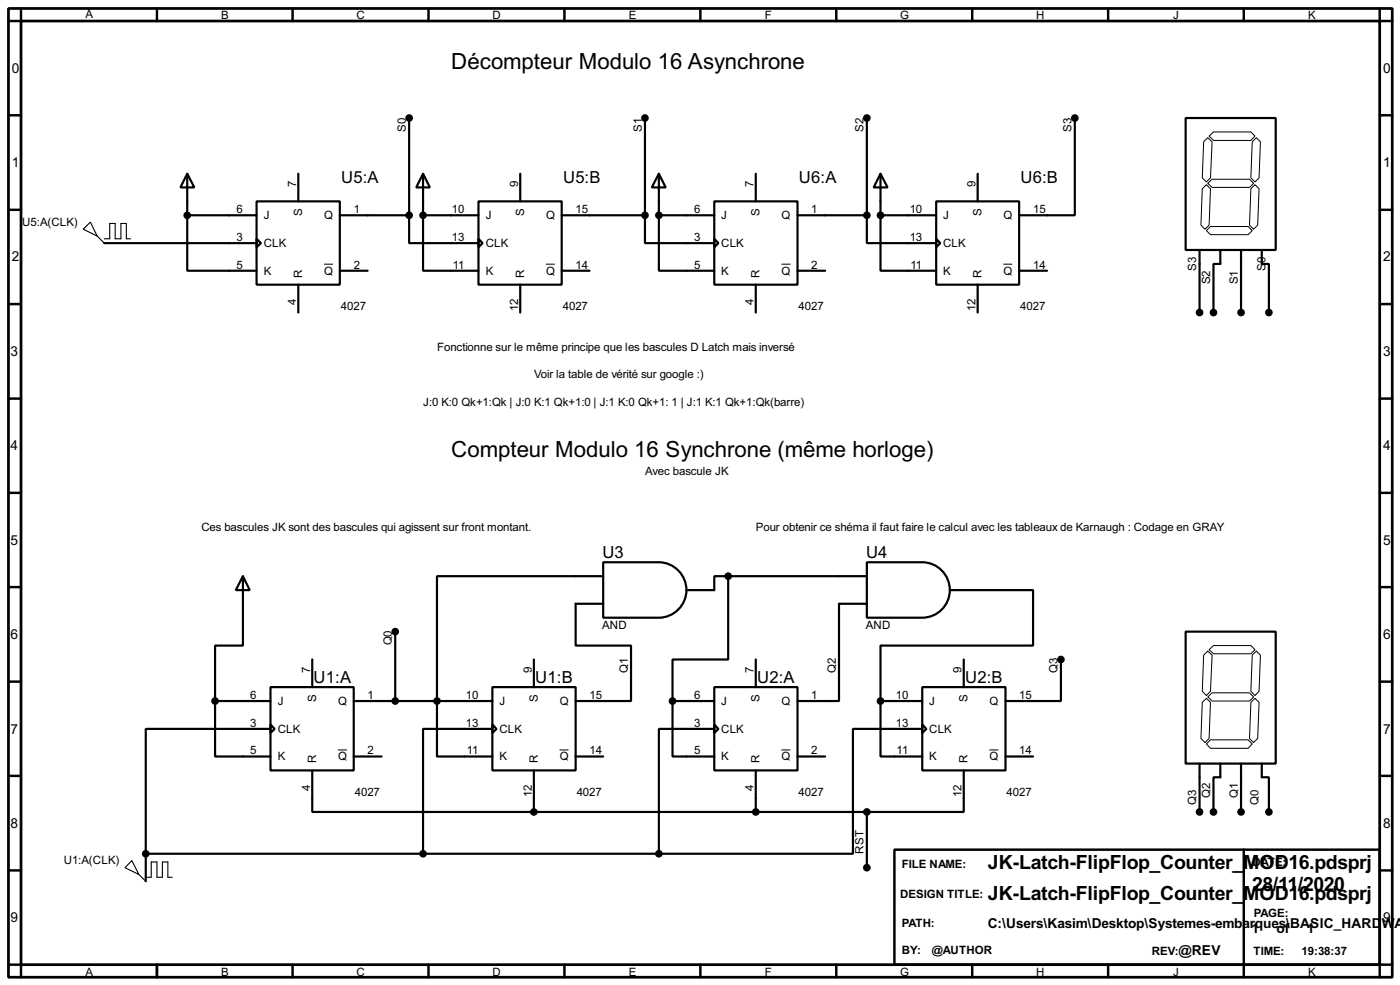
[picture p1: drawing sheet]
<svg xmlns="http://www.w3.org/2000/svg" width="256mm" height="180mm" viewBox="0 0 256 180" stroke-linecap="round" stroke-linejoin="round" font-family="sans-serif">
<path d="M1.6 1.6h253.5v177.3h-253.5zM3.9 3.9h248.9v172.7h-248.9z" fill="none" stroke="#000" stroke-width=".5"/>
<g fill="none" stroke="#000" stroke-width=".45">
<path d="M3.9 1.6v2.3h-2.3M28.8 1.6v2.3M53.6 1.6v2.3M78.5 1.6v2.3M103.4 1.6v2.3M128.3 1.6v2.3M153.2 1.6v2.3M178.1 1.6v2.3M203 1.6v2.3M227.9 1.6v2.3M252.8 1.6v2.3h2.3M1.6 21.1h2.3"/>
<path d="M1.6 38.4h2.3M252.8 21.1h2.3M252.8 38.4h2.3M1.6 55.7h2.3M252.8 55.7h2.3M1.6 73h2.3M252.8 73h2.3M1.6 90.2h2.3M252.8 90.2h2.3M1.6 107.5h2.3M252.8 107.5h2.3M1.6 124.8h2.3"/>
<path d="M252.8 124.8h2.3M1.6 142h2.3M1.6 159.3h2.3M163.9 155.5h88.9v21.1h-88.9zM227.9 155.5v23.4M252.8 142h2.3M252.8 159.3h2.3M1.6 176.6h2.3v2.3M28.8 176.6v2.3M53.6 176.6v2.3M78.5 176.6v2.3M103.4 176.6v2.3"/>
<path d="M128.3 176.6v2.3M153.2 176.6v2.3M178.1 176.6v2.3M203 176.6v2.3M255.1 176.6h-2.3v2.3"/>
</g>
<g fill="none" stroke="#000" stroke-width=".4">
<path d="M34.3 31.8l1.3 2.5h-2.5zM34.3 39.4v10.2h12.7M34.3 31.8v7.6M34.3 39.4h12.7M47 36.9h15.3v15.2h-15.3zM54.7 31.8v5.1M62.3 39.4h12.7M75 39.4v5.1h12.7M75 21.6v17.8M77.5 31.8l1.3 2.5h-2.5zM77.5 39.4v10.2h10.2M77.5 39.4h10.2"/>
<path d="M77.5 31.8v7.6M87.7 36.9h15.2v15.2h-15.2zM95.3 31.8v5.1M102.9 39.4h15.3M118.2 39.4v5.1h12.7M118.2 21.6v17.8M120.7 31.8l1.3 2.5h-2.6zM120.7 39.4v10.2h10.2M120.7 39.4h10.2M120.7 31.8v7.6M130.9 36.9h15.2v15.2h-15.2zM138.5 31.8v5.1"/>
<path d="M146.1 39.4h12.7M158.8 39.4v5.1h12.7M158.8 21.6v17.8M161.3 31.8l1.3 2.5h-2.5zM161.3 39.4v10.2h10.2M161.3 39.4h10.2M161.3 31.8v7.6M171.5 36.9h15.2v15.2h-15.2zM179.1 31.8v5.1M196.9 21.6v17.8h-10.2M217.2 21.6h16.5v24.2h-16.5zM19.1 44.5h27.9"/>
<path d="M47 43.7l.8 .8-.8 .8zM54.7 52.1v5.1M62.3 49.6h5.1M87.7 43.7l.7 .8-.7 .8zM95.3 52.1v5.1M102.9 49.6h5.1M130.9 43.7l.7 .8-.7 .8zM138.5 52.1v5.1M146.1 49.6h5.1M171.5 43.7l.8 .8-.8 .8zM179.1 52.1v5.1M186.7 49.6h5.1"/>
<path d="M219.8 45.8v11.4M223.6 45.8v2.5h-1.3v8.9M227.4 45.8v11.4M231.2 45.8v2.5h1.3v8.9M44.5 105.5l1.3 2.5h-2.6zM44.5 105.5v12.7h-5.1v10.1M72.4 115.6v12.7M110.5 102.9h10.2a5.1 5.1 0 0 1 5.1 5.1 5.1 5.1 0 0 1-5.1 5.1h-10.2zM110.5 110.5h-5v7.7h10.1v10.1h-10.1M110.5 105.5h-30.4v33h10.1M133.4 105.5v15.2h-10.2v7.6M133.4 105.5h-2.5v2.5h-5.1"/>
<path d="M133.4 105.5h25.4M158.8 102.9h10.2a5.1 5.1 0 0 1 5 5.1 5.1 5.1 0 0 1-5 5.1h-10.2zM158.8 110.5h-5.1v17.8h-7.6M174 108h15.3v10.2h-28v10.1M217.2 115.6h16.5v24.2h-16.5zM39.4 128.3v10.2h10.2M39.4 128.3h10.2M49.6 125.8h15.2v15.2h-15.2zM49.6 132.6l.7 .8-.7 .8zM49.6 133.4h-22.9v22.9M57.2 120.7v5.1M64.8 128.3h25.4"/>
<path d="M64.8 138.5h5.1M90.2 125.8h15.3v15.2h-15.3zM90.2 132.6l.8 .8-.8 .8zM90.2 133.4h-12.7v22.9M97.8 120.7v5.1M105.5 138.5h5M123.2 128.3v10.2h7.7M123.2 128.3h7.7M130.9 125.8h15.2v15.2h-15.2zM130.9 132.6l.7 .8-.7 .8zM130.9 133.4h-10.2v22.9M138.5 120.7v5.1"/>
<path d="M146.1 138.5h5.1M161.3 128.3v10.2h7.7M161.3 128.3h7.7M169 125.8h15.2v15.2h-15.2zM169 132.6l.7 .8-.7 .8zM169 133.4h-12.7v22.9h-35.6M176.6 120.7v5.1M184.2 138.5h5.1M194.4 120.7v7.6h-10.2M219.8 139.8v8.8M223.6 139.8v2.5h-1.3v6.3M227.4 139.8v8.8"/>
<path d="M231.2 139.8v2.5h1.3v6.3M26.7 156.3v5M26.7 156.3h94M57.2 141v7.6h40.6M97.8 141v7.6M97.8 148.6h61M138.5 141v7.6M158.8 148.6v10.2M176.6 141v7.6h-17.8"/>
</g>
<g fill="none" stroke="#000" stroke-width=".18">
<path d="M220.3 34.6l.7-.8 .8 .8-.3 6.6-.7 .8-.8-.8zM220.5 26l.8-.8 .8 .8-.3 6.6-.8 .7-.7-.7zM221.3 33.6l.8-.8h6.8l.8 .8-.8 .7h-6.8zM221.5 24.9l.8-.7h6.9l.7 .7-.7 .8h-6.9zM229.2 34.6l.7-.8 .8 .8-.3 6.6-.7 .8-.8-.8zM229.4 26l.8-.8 .7 .8-.2 6.6-.8 .7-.7-.7zM59.4 48.4h1.6M100 48.4h1.7M143.2 48.4h1.6M183.8 48.4h1.7M221 42.2l.8-.7h6.9l.7 .7-.7 .8h-6.9zM220.5 119.9l.8-.7 .8 .7-.3 6.6-.8 .8-.7-.8z"/>
<path d="M221.5 118.9l.8-.7h6.9l.7 .7-.7 .8h-6.9zM229.4 119.9l.8-.7 .7 .7-.2 6.6-.8 .8-.7-.8zM61.9 137.3h1.7M102.5 137.3h1.7M143.2 137.3h1.6M181.3 137.3h1.6M220.3 128.6l.7-.8 .8 .8-.3 6.6-.7 .7-.8-.7zM221 136.2l.8-.8h6.9l.7 .8-.7 .8h-6.9zM221.3 127.6l.8-.8h6.8l.8 .8-.8 .7h-6.8zM229.2 128.6l.7-.8 .8 .8-.3 6.6-.7 .7-.8-.7z"/>
</g>
<g fill="#000" stroke="#000" stroke-width=".4">
<circle cx="34.3" cy="39.4" r=".5"/>
<circle cx="74.9" cy="21.6" r=".5"/>
<circle cx="74.9" cy="39.4" r=".5"/>
<circle cx="77.5" cy="39.4" r=".5"/>
<circle cx="118.1" cy="21.6" r=".5"/>
<circle cx="118.1" cy="39.4" r=".5"/>
<circle cx="120.7" cy="39.4" r=".5"/>
<circle cx="158.8" cy="21.6" r=".5"/>
<circle cx="158.8" cy="39.4" r=".5"/>
<circle cx="161.3" cy="39.4" r=".5"/>
<circle cx="196.9" cy="21.6" r=".5"/>
<circle cx="219.7" cy="57.2" r=".5"/>
<circle cx="222.3" cy="57.2" r=".5"/>
<circle cx="227.3" cy="57.2" r=".5"/>
<circle cx="232.4" cy="57.2" r=".5"/>
<circle cx="72.4" cy="115.6" r=".5"/>
<circle cx="133.4" cy="105.5" r=".5"/>
<circle cx="39.4" cy="128.3" r=".5"/>
<circle cx="72.4" cy="128.3" r=".5"/>
<circle cx="80" cy="128.3" r=".5"/>
<circle cx="123.2" cy="128.3" r=".5"/>
<circle cx="161.3" cy="128.3" r=".5"/>
<circle cx="194.3" cy="120.7" r=".5"/>
<circle cx="26.7" cy="156.3" r=".5"/>
<circle cx="77.5" cy="156.3" r=".5"/>
<circle cx="97.8" cy="148.6" r=".5"/>
<circle cx="120.7" cy="156.3" r=".5"/>
<circle cx="138.4" cy="148.6" r=".5"/>
<circle cx="158.8" cy="148.6" r=".5"/>
<circle cx="158.8" cy="158.8" r=".5"/>
<circle cx="219.7" cy="148.6" r=".5"/>
<circle cx="222.3" cy="148.6" r=".5"/>
<circle cx="227.3" cy="148.6" r=".5"/>
<circle cx="232.4" cy="148.6" r=".5"/>
</g>
<path d="M16.6 40.7l1.2 2.5-2.5-1.2zM17.8 43.2l1.3 1.3M19.1 43.7h1v-2.8h1v2.8h1.1v-2.8h1v2.8h.7M24.2 157.5l1.3 2.6-2.6-1.3zM25.5 160.1l1.2 1.2M26.7 160.6h1v-2.8h1.1v2.8h1v-2.8h1v2.8h.8" fill="none" stroke="#000" stroke-width=".2"/>
<g font-size="4.6">
<text x="82.7" y="12.5">Décompteur Modulo 16 Asynchrone</text>
<text x="82.7" y="83.7">Compteur Modulo 16 Synchrone (même horloge)</text>
</g>
<g font-size="4">
<text x="181" y="159.1">JK-Latch-FlipFlop_Counter_MOD16.pdsprj</text>
<text x="181" y="164.8">JK-Latch-FlipFlop_Counter_MOD16.pdsprj</text>
<text x="229.4" y="163.1">28/11/2020</text>
</g>
<g font-size="3.4">
<text x="62.5" y="33.5">U5:A</text>
<text x="103.2" y="33.5">U5:B</text>
<text x="146.4" y="33.5">U6:A</text>
<text x="187" y="33.5">U6:B</text>
<text x="110.4" y="102.1">U3</text>
<text x="158.7" y="102.1">U4</text>
<text x="57.5" y="125">U1:A</text>
<text x="98.1" y="125">U1:B</text>
<text x="138.7" y="125">U2:A</text>
<text x="176.8" y="125">U2:B</text>
</g>
<g font-size="2.8">
<text x="2.2" y="13.4">0</text>
<text x="253.4" y="13.4">0</text>
<text x="2.2" y="30.6">1</text>
<text x="253.4" y="30.6">1</text>
<text x="2.2" y="47.9">2</text>
<text x="253.4" y="47.9">2</text>
<text x="1.9" y="65.2">3</text>
<text x="253.4" y="65.2">3</text>
<text x="1.9" y="82.4">4</text>
<text x="253.4" y="82.4">4</text>
<text x="1.9" y="99.7">5</text>
<text x="253.4" y="99.7">5</text>
<text x="1.9" y="117">6</text>
<text x="253.4" y="117">6</text>
<text x="1.9" y="134.3">7</text>
<text x="253.4" y="134.3">7</text>
<text x="1.9" y="151.5">8</text>
<text x="253.4" y="151.5">8</text>
<text x="1.9" y="168.8">9</text>
<text x="180.9" y="169.8">C:\Users\Kasim\Desktop\Systemes-embarques\BASIC_HARD</text>
<text x="229.3" y="170.8">1</text>
<text x="233.9" y="170.8">of</text>
<text x="239.4" y="170.8">1</text>
<text x="253.1" y="169.8">W</text>
<text x="253.4" y="168.8">9</text>
<text x="255.4" y="169.8">A</text>
<text x="215.9" y="174.9">@REV</text>
</g>
<g font-size="2.4">
<text x="15.6" y="3.2">A</text>
<text x="40.5" y="3.5">B</text>
<text x="65.3" y="3.5">C</text>
<text x="90.2" y="3.5">D</text>
<text x="115.2" y="3.5">E</text>
<text x="140.1" y="3.5">F</text>
<text x="164.9" y="3.5">G</text>
<text x="189.8" y="3.5">H</text>
<text x="214.9" y="3.5">J</text>
<text x="239.6" y="3.5">K</text>
<text x="74.4" y="24.1" transform="rotate(-90 74.4 24.1)">S0</text>
<text x="117.6" y="24.1" transform="rotate(-90 117.6 24.1)">S1</text>
<text x="158.2" y="24.1" transform="rotate(-90 158.2 24.1)">S2</text>
<text x="196.3" y="24.1" transform="rotate(-90 196.3 24.1)">S3</text>
<text x="54.3" y="34.3" transform="rotate(-90 54.3 34.3)">7</text>
<text x="94.9" y="34.3" transform="rotate(-90 94.9 34.3)">9</text>
<text x="138.1" y="34.3" transform="rotate(-90 138.1 34.3)">7</text>
<text x="178.7" y="34.3" transform="rotate(-90 178.7 34.3)">9</text>
<text x="4.1" y="41.3">U5:A(CLK)</text>
<text x="43.4" y="39">6</text>
<text x="48.3" y="40.1">J</text>
<text x="55.4" y="39.5" transform="rotate(-90 55.4 39.5)">S</text>
<text x="59.4" y="40.1">Q</text>
<text x="64.8" y="39">1</text>
<text x="82.8" y="39">10</text>
<text x="89" y="40.1">J</text>
<text x="96" y="39.5" transform="rotate(-90 96 39.5)">S</text>
<text x="100" y="40.1">Q</text>
<text x="105.5" y="39">15</text>
<text x="127.2" y="39">6</text>
<text x="132.1" y="40.1">J</text>
<text x="139.2" y="39.5" transform="rotate(-90 139.2 39.5)">S</text>
<text x="143.2" y="40.1">Q</text>
<text x="148.6" y="39">1</text>
<text x="166.7" y="39">10</text>
<text x="172.8" y="40.1">J</text>
<text x="179.8" y="39.5" transform="rotate(-90 179.8 39.5)">S</text>
<text x="183.8" y="40.1">Q</text>
<text x="189.3" y="39">15</text>
<text x="43.4" y="44.1">3</text>
<text x="48.3" y="45.2">CLK</text>
<text x="82.8" y="44.1">13</text>
<text x="89" y="45.2">CLK</text>
<text x="127.2" y="44.1">3</text>
<text x="132.1" y="45.2">CLK</text>
<text x="166.7" y="44.1">13</text>
<text x="172.8" y="45.2">CLK</text>
<text x="43.4" y="49.2">5</text>
<text x="48.3" y="50.3">K</text>
<text x="55.4" y="50.8" transform="rotate(-90 55.4 50.8)">R</text>
<text x="59.4" y="50.3">Q</text>
<text x="64.8" y="49.2">2</text>
<text x="83" y="49.2">11</text>
<text x="89" y="50.3">K</text>
<text x="96" y="50.8" transform="rotate(-90 96 50.8)">R</text>
<text x="100" y="50.3">Q</text>
<text x="105.5" y="49.2">14</text>
<text x="127.2" y="49.2">5</text>
<text x="132.1" y="50.3">K</text>
<text x="139.2" y="50.8" transform="rotate(-90 139.2 50.8)">R</text>
<text x="143.2" y="50.3">Q</text>
<text x="148.6" y="49.2">2</text>
<text x="166.8" y="49.2">11</text>
<text x="172.8" y="50.3">K</text>
<text x="179.8" y="50.8" transform="rotate(-90 179.8 50.8)">R</text>
<text x="183.8" y="50.3">Q</text>
<text x="189.3" y="49.2">14</text>
<text x="219.2" y="49.5" transform="rotate(-90 219.2 49.5)">S3</text>
<text x="221.7" y="52.1" transform="rotate(-90 221.7 52.1)">S2</text>
<text x="226.8" y="52.1" transform="rotate(-90 226.8 52.1)">S1</text>
<text x="231.9" y="49.5" transform="rotate(-90 231.9 49.5)">S0</text>
<text x="54.2" y="55.8" transform="rotate(-90 54.2 55.8)">4</text>
<text x="62.5" y="56.8">4027</text>
<text x="94.9" y="57" transform="rotate(-90 94.9 57)">12</text>
<text x="103.1" y="56.8">4027</text>
<text x="138.1" y="55.8" transform="rotate(-90 138.1 55.8)">4</text>
<text x="146.3" y="56.8">4027</text>
<text x="178.7" y="57" transform="rotate(-90 178.7 57)">12</text>
<text x="186.9" y="56.8">4027</text>
<text x="80.1" y="64.2">Fonctionne sur le même principe que les bascules D Latch mais inversé</text>
<text x="97.8" y="69.3">Voir la table de vérité sur google :)</text>
<text x="77.5" y="74.3">J:0 K:0 Qk+1:Qk | J:0 K:1 Qk+1:0 | J:1 K:0 Qk+1: 1 | J:1 K:1 Qk+1:Qk(barre)</text>
<text x="118.2" y="87">Avec bascule JK</text>
<text x="36.9" y="97.2">Ces bascules JK sont des bascules qui agissent sur front montant.</text>
<text x="138.5" y="97.2">Pour obtenir ce shéma il faut faire le calcul avec les tableaux de Karnaugh : Codage en GRAY</text>
<text x="71.8" y="118.1" transform="rotate(-90 71.8 118.1)">Q0</text>
<text x="110.3" y="115.2">AND</text>
<text x="158.6" y="115.2">AND</text>
<text x="56.8" y="123.2" transform="rotate(-90 56.8 123.2)">7</text>
<text x="97.4" y="123.2" transform="rotate(-90 97.4 123.2)">9</text>
<text x="115" y="123.2" transform="rotate(-90 115 123.2)">Q1</text>
<text x="138.1" y="123.2" transform="rotate(-90 138.1 123.2)">7</text>
<text x="153.1" y="123.2" transform="rotate(-90 153.1 123.2)">Q2</text>
<text x="176.2" y="123.2" transform="rotate(-90 176.2 123.2)">9</text>
<text x="193.8" y="123.2" transform="rotate(-90 193.8 123.2)">Q3</text>
<text x="45.9" y="127.9">6</text>
<text x="50.9" y="129">J</text>
<text x="57.9" y="128.4" transform="rotate(-90 57.9 128.4)">S</text>
<text x="61.9" y="129">Q</text>
<text x="67.4" y="127.9">1</text>
<text x="85.4" y="127.9">10</text>
<text x="91.5" y="129">J</text>
<text x="98.5" y="128.4" transform="rotate(-90 98.5 128.4)">S</text>
<text x="102.5" y="129">Q</text>
<text x="108" y="127.9">15</text>
<text x="127.2" y="127.9">6</text>
<text x="132.1" y="129">J</text>
<text x="139.2" y="128.4" transform="rotate(-90 139.2 128.4)">S</text>
<text x="143.2" y="129">Q</text>
<text x="148.6" y="127.9">1</text>
<text x="164.1" y="127.9">10</text>
<text x="170.2" y="129">J</text>
<text x="177.3" y="128.4" transform="rotate(-90 177.3 128.4)">S</text>
<text x="181.3" y="129">Q</text>
<text x="186.7" y="127.9">15</text>
<text x="45.9" y="133">3</text>
<text x="50.9" y="134.1">CLK</text>
<text x="85.4" y="133">13</text>
<text x="91.5" y="134.1">CLK</text>
<text x="127.2" y="133">3</text>
<text x="132.1" y="134.1">CLK</text>
<text x="164.1" y="133">13</text>
<text x="170.2" y="134.1">CLK</text>
<text x="45.9" y="138.1">5</text>
<text x="50.9" y="139.2">K</text>
<text x="57.9" y="139.7" transform="rotate(-90 57.9 139.7)">R</text>
<text x="61.9" y="139.2">Q</text>
<text x="67.4" y="138.1">2</text>
<text x="85.5" y="138.1">11</text>
<text x="91.5" y="139.2">K</text>
<text x="98.5" y="139.7" transform="rotate(-90 98.5 139.7)">R</text>
<text x="102.5" y="139.2">Q</text>
<text x="108" y="138.1">14</text>
<text x="127.2" y="138.1">5</text>
<text x="132.1" y="139.2">K</text>
<text x="139.2" y="139.7" transform="rotate(-90 139.2 139.7)">R</text>
<text x="143.2" y="139.2">Q</text>
<text x="148.6" y="138.1">2</text>
<text x="164.3" y="138.1">11</text>
<text x="170.2" y="139.2">K</text>
<text x="177.3" y="139.7" transform="rotate(-90 177.3 139.7)">R</text>
<text x="181.3" y="139.2">Q</text>
<text x="186.7" y="138.1">14</text>
<text x="56.8" y="144.7" transform="rotate(-90 56.8 144.7)">4</text>
<text x="65" y="145.7">4027</text>
<text x="97.4" y="145.9" transform="rotate(-90 97.4 145.9)">12</text>
<text x="105.7" y="145.7">4027</text>
<text x="138.1" y="144.7" transform="rotate(-90 138.1 144.7)">4</text>
<text x="146.3" y="145.7">4027</text>
<text x="176.2" y="145.9" transform="rotate(-90 176.2 145.9)">12</text>
<text x="184.4" y="145.7">4027</text>
<text x="219.2" y="147.3" transform="rotate(-90 219.2 147.3)">Q3</text>
<text x="221.7" y="146.1" transform="rotate(-90 221.7 146.1)">Q2</text>
<text x="226.8" y="146.1" transform="rotate(-90 226.8 146.1)">Q1</text>
<text x="230.6" y="147.3" transform="rotate(-90 230.6 147.3)">Q0</text>
<text x="11.7" y="158.2">U1:A(CLK)</text>
<text x="158.2" y="156.2" transform="rotate(-90 158.2 156.2)">RST</text>
<text x="165.2" y="158.9">FILE NAME:</text>
<text x="229.4" y="158.4">DATE:</text>
<text x="164.9" y="164.3">DESIGN TITLE:</text>
<text x="229.7" y="167.8">PAGE:</text>
<text x="165.2" y="169.7">PATH:</text>
<text x="15.6" y="178.6">A</text>
<text x="40.5" y="178.6">B</text>
<text x="65.3" y="178.6">C</text>
<text x="90.2" y="178.6">D</text>
<text x="115.2" y="178.6">E</text>
<text x="140.1" y="178.6">F</text>
<text x="164.9" y="178.6">G</text>
<text x="165.2" y="174.7">BY:</text>
<text x="170.7" y="174.7">@AUTHOR</text>
<text x="189.8" y="178.6">H</text>
<text x="211" y="174.7">REV:</text>
<text x="214.9" y="178.6">J</text>
<text x="229.6" y="174.7">TIME:</text>
<text x="238.5" y="174.7">19:38:37</text>
<text x="239.6" y="178.6">K</text>
</g>
</svg>
